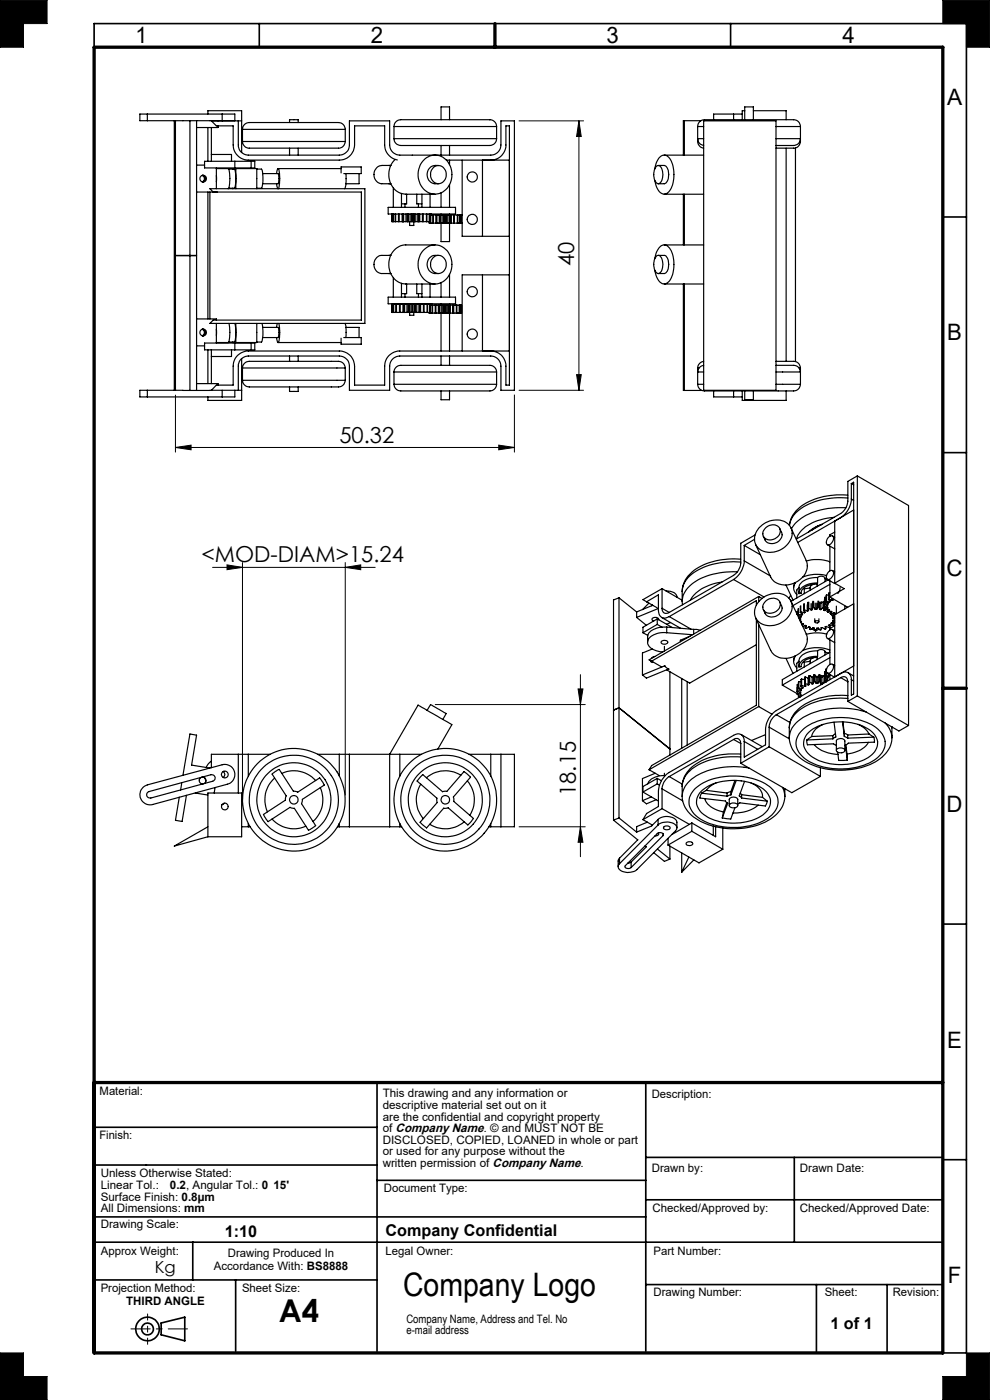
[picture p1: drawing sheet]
<svg xmlns="http://www.w3.org/2000/svg" width="210mm" height="297mm" viewBox="0 0 210 297" stroke-linecap="round" stroke-linejoin="round" font-family="sans-serif">
<g fill="none" stroke="#000" stroke-width=".35">
<path d="M20 10v-5h185v282h-5M55 5v5M155 5v5M200 46h5M200 96h5M200 196h5M20 239.1h60M80 229.7v57M137 229.7v57M20 258.2h117M20 247.2h60M80 250.4h57"/>
<path d="M137 254.5h63M137 245.5h63M168.5 245.5v18M200 246h5M20 271.5h60M20 263.5h180M40.9 263.5v8M50 271.5v15.2M137 272.5h63M173.2 272.5v14.5M188.2 272.5v14.5M34.2 280.7l5-1.3v5l-5-1.2z"/>
<circle cx="31.3" cy="281.9" r="1.25"/>
<circle cx="31.3" cy="281.9" r="2.5"/>
</g>
<path d="M27.8 281.9h12" fill="none" stroke="#000" stroke-width=".21" stroke-dasharray="15.2 1.3 1.3 1.3" stroke-dashoffset="11.1"/>
<path d="M31.3 278.7v6.5" fill="none" stroke="#000" stroke-width=".21" stroke-dasharray="15.2 1.3 1.3 1.3" stroke-dashoffset="13.9"/>
<g fill="none" stroke="#000" stroke-width=".21">
<path d="M0 0h10v5h-5v5h-5zM200 0h10v10h-5v-5h-5zM110.1 25.6h13.7M122.8 25.6l.5 3.4h-1zM122.8 25.6v57.2M122.3 79.5h1l-.5 3.3zM37.2 94.9l3.3-.5v1zM37.2 83.8v12.1M37.2 94.9h71.9M105.8 94.4l3.3 .5-3.3 .5zM109.1 83.8v12.1M110.1 82.8h13.7"/>
<path d="M48.2 119.8l3.2 .6-3.2 .5zM51.4 119.3v49.4M73.2 119.3v49.4M45.1 120.4h34.5M73.2 120.4l3.3-.6v1.1zM92.3 149.5h31.8M122.6 146.2h1l-.5 3.3zM123.1 143.1v38.6M110.1 175.4h14M123.1 175.4l.5 3.3h-1zM0 287h5v5h5v5h-10zM205 287h5v10h-10v-5h5z"/>
</g>
<path d="M20 10h180v277h-180zM105 5v5M200 146h5M20 229.7h180" fill="none" stroke="#000" stroke-width=".7"/>
<path d="M0 0v10h5v-5h5v-5zM0 287v10h10v-5h-5v-5zM205 287v5h-5v5h10v-10zM200 0v5h5v5h5v-10z" fill-rule="evenodd" fill="#000"/>
<g fill="#000">
<path d="M37.2 94.9l3.3-.5v1zM105.8 94.4l3.3 .5-3.3 .5zM48.2 119.8l3.2 .6-3.2 .5zM73.2 120.4l3.3-.6v1.1z"/>
<path d="M122.3 79.5h1l-.5 3.3zM122.8 25.6l.5 3.4h-1z"/>
<path d="M122.6 146.2h1l-.5 3.3zM123.1 175.4l.5 3.3h-1z"/>
</g>
<g fill="none" stroke="#000" stroke-width=".25">
<path d="M31.3 24.2h-1.6v1.4h1.6M31.3 24.2v1.4M31.3 25.6h15.8M31.3 24.2h15.8M37.2 25.6v28.6h4.5v-28.6M37.2 25.6h-.2v57.2M40.3 25.6v28.6M41.7 35h1.7M42.9 37.2a.73 .73 0 0 1 .5 .7 .73 .73 0 0 1-.5 .7M43 37.2a.71 .71 0 0 1 .6 .7 .71 .71 0 0 1-.6 .7 .71 .71 0 0 0 .6-.7 .71 .71 0 0 0-.6-.7zM44.1 24.2v-.7h7.2v8.8M44.1 27.1v7.1"/>
<path d="M44.8 34.2h-1.4v1.4h6.4M44.8 34.2h4.3M44.8 27.1v7.1M44.8 32.8h4.3v1.4M45.9 37.2v1.4M45.9 35.8h2.5a6.6 6.6 0 0 1 0 4.2M45.9 35.6v4.4M46.2 25.6h.1M46.2 26.7v.4h-4.5M47.1 24.2h2.7v1.4h-2.7M47.1 24.2v1.4M48.5 35.9h1.2a6.6 6.6 0 0 1 0 4h-1.2"/>
<path d="M49.1 34.2h.7M49.4 35.9l5.1-.1v4.2M49.4 39.9v.1M49.8 34.2v1.4M49.8 34.2h3.5M49.8 35.6h3.5M50 35.8v4.2M50.6 25.6v5.2a2.11 2.11 0 0 0 2.1 2.1h19.3a2.17 2.17 0 0 0 2.1-2.1v-5.2h8.6v5.2a2.17 2.17 0 0 0 2.1 2.1h19.3a2.17 2.17 0 0 0 2.2-2.1v-5.2h2.8v57.2h-2.8v-5.1a2.17 2.17 0 0 0-2.2-2.2h-19.3a2.17 2.17 0 0 0-2.1 2.2v5.1h-8.6v-5.1a2.17 2.17 0 0 0-2.1-2.2h-19.3a2.11 2.11 0 0 0-2.1 2.2v5.1M51.3 25.6h-6.5l1.1 1.1h3.6v4.1a3.3 3.3 0 0 0 3.2 3.2h19.3a3.3 3.3 0 0 0 3.2-3.2v-4.1h6.4v4.1a3.3 3.3 0 0 0 2.7 3.1M51.4 27.4a1.9 1.9 0 0 1 2.5-1.4h17.4a1.57 1.57 0 0 1 1.9 1.4M51.4 30a1.67 1.67 0 0 0 2.2 1.4h17.7a1.57 1.57 0 0 0 1.9-1.4M51.4 27.4h21.8"/>
<path d="M51.4 30h21.8M51.4 27.4v2.6M53.3 34.2h.7v1.4h-.7M53.3 34.2v1.4M54.5 35.9h1a6.6 6.6 0 0 1 0 4h-1M55.7 36.8h3.3l.2 .9-.2 1.3h-3.3M58.7 36.8a.76 .76 0 0 1 .4-1 7.6 7.6 0 0 1-.1 4.2M58.7 39l.2 1M59 35.8h13.4M61.4 26v-.6h1.9v.6M61.4 31.4v1.5M63.3 31.4v1.5"/>
<path d="M72.4 36.7v-1.3h4.2v1.4h-3.7M73.2 27.4v2.6M73.4 36.8v2.3l-.3 .9M76.2 36.8v2.2h-2.8M82.5 35.1h.4M82.5 39h.4zM82.5 35.1h-1.5a1.96 1.96 0 0 0-1.7 1.9 1.96 1.96 0 0 0 1.7 2h1.5M83.4 39.9v4.1M83.6 26.8a1.71 1.71 0 0 1 2.3-1.4h17.8a1.46 1.46 0 0 1 1.6 1.4M83.6 29.4a1.76 1.76 0 0 0 2.3 1.5h17.8a1.54 1.54 0 0 0 1.6-1.5M83.6 26.8h21.7M83.6 29.4h21.7"/>
<path d="M83.6 26.8v2.6M83.8 33.8a4.3 4.3 0 0 0 1.6 7.3l6.9 .1M89.9 34a3.4 3.4 0 0 1 3.4-1 3.4 3.4 0 0 1 2.4 2.7 4 4 0 0 1-3.7 5.5 4.2 4.2 0 0 1-2.7-6.5zM92.1 35.4a1.8 1.8 0 0 1 2.2 .4 1.8 1.8 0 0 1 .2 2.2 1.69 1.69 0 0 1-2.2 .8 1.69 1.69 0 0 1-1-2.1l.2-.6zM93 35.1a1.98 1.98 0 0 0-2.4 1.9 1.98 1.98 0 0 0 2.4 2M93.6 25.4v-2.7h1.8v2.7M93.6 30.9v2M94.7 34h13.4M95.4 30.9v2M95.4 34v.9M95.4 39.2v4.8M98 34v16.1h10.1"/>
<path d="M102.3 34v16.1M104.1 34a3.2 3.2 0 0 0 3.2-3.2v-4.1h.8v55h-.8v-4a3.1 3.1 0 0 0-3.2-3.2M105.3 26.8h.1M105.3 29.4h.1M105.3 26.8v2.6M138.9 35.8a3.4 3.4 0 0 1 1.8-2.9 2.14 2.14 0 0 1 2 2 6.7 6.7 0 0 1-.9 5.8 1.37 1.37 0 0 1-2.3-.6l-.6-1.8M139.2 35.3a.74 .74 0 0 1 1.2 .6 2.68 2.68 0 0 1-.7 3.1 1.66 1.66 0 0 1-1-2l.1-.9zM139.6 35.1h1.3a2.15 2.15 0 0 1 .9 2.6 1.35 1.35 0 0 1-.9 1.3h-1.3M140.9 32.9h8.4M145.2 25.6v7.3M148 30a1.47 1.47 0 0 0 1.3 1.4M148 26.8a1.88 1.88 0 0 1 2.4-1.4h17.4a1.57 1.57 0 0 1 2 1.4"/>
<path d="M148 30h.1M148 26.8h1.3M148 26.8v3.2M148.7 25.6h-3.7v7.3M149.3 29.4h-1.2a1.2 1.2 0 0 0 1.2 1.4M149.3 25.6h15.3v57.2h-15.3zM155.6 24.2h-4.2v1.2M155.6 24.2h1.8M155.6 24.2v1.2M158 25.4v-2.7h1.8v2.7M158 23.5h-.6v1.9M159.8 23.5h7v1.9"/>
<path d="M164.6 29.4h5.1a1.47 1.47 0 0 1-1.9 1.5h-3.2M164.6 26.8h5.2M166.8 31.4v45.3M168.7 31.4v45.3M169.7 30h.1M169.8 30a1.78 1.78 0 0 1-2.4 1.4h-2.8M169.8 26.8v3.2M40.3 54.3v28.5M41.7 40.7h35v27.2h-31.5l-.7 .7h32.9v-28.6h-32.9l.7 .7M44.1 40.7v27M44.5 40.7v27M45.9 40.7h.1"/>
<path d="M82.3 44h14.3v1.4h-14.3zM82.5 54.2h.4zM82.5 58h.4zM82.5 54.2h-1.5a1.94 1.94 0 0 0-1.7 1.9 1.94 1.94 0 0 0 1.7 1.9h1.5M83.1 45.4l.1 1.6M83.2 47h.2M83.2 45.4v1.6M83.4 47h.1M83.4 45.4v1.6M83.4 47h.4M83.4 58.9v4.1M83.8 47h.1"/>
<path d="M83.8 45.4v1.6M83.9 47h.6M83.9 45.4v1.6M84.5 47h.2M84.5 45.4v1.6M84.7 47h.6M84.7 45.4v1.6M85.2 41.1v2.9M85.3 47h.1M85.3 45.4v1.6M85.4 47h.2M85.4 47h.1"/>
<path d="M85.4 45.4v1.6M85.6 47h.5M85.6 45.4v1.6M85.9 43.2v.8M86.1 47h.3M86.1 45.4v1.6M86.3 41.2v2h-1.1M86.4 47h.1M86.4 45.4v1.6M86.5 47h.1M86.5 45.4v1.6M86.6 47h.4"/>
<path d="M86.6 45.4v1.6M86.9 47v.8h.9v-.8M87 47h.3M87 45.4v1.6M87.3 47h.3M87.3 45.4v1.6M87.6 47h.1M87.6 45.4v1.6M87.7 47h.2M87.7 45.4v1.6M87.9 47h.3M87.9 45.4v1.6"/>
<path d="M88.2 47h.4M88.2 45.4v1.6M88.4 41.2v2h1.1M88.6 47h.2M88.6 45.4v1.6M88.8 43.2v.8M88.8 45.4v1.6M88.8 47h.1M88.8 47h.2M89 47h.6M89 45.4v1.6M89.5 41.2v2.8"/>
<path d="M89.6 45.4v1.6M89.7 47h.8M89.8 45.4v1.6h-.2M89.9 53.1a3.4 3.4 0 0 1 3.4-1 3.4 3.4 0 0 1 2.4 2.6 4 4 0 0 1-3.7 5.5 4.3 4.3 0 0 1-2.1-7.1zM90.5 47h.1M90.5 45.4v1.6M90.6 47h.7M90.6 45.4v1.6M91.1 45.4v1.9M91.1 47.3h.2M91.2 41.2v2.8M91.3 47.3h.1"/>
<path d="M91.4 47.3h.4M91.4 45.6h.4M91.4 45.6l-.1 1.7M91.4 45.6v1.7M91.4 45.4v.2M91.5 45.4v.2M91.8 47.3h.1M91.8 45.6h.1M91.8 45.6v1.7M91.9 54.7a1.74 1.74 0 0 1 2.2-.1 1.74 1.74 0 0 1 .5 2.1 1.69 1.69 0 0 1-2.1 1.2 1.69 1.69 0 0 1-1.2-2.1zM91.9 47.3h.6M91.9 45.6h.6"/>
<path d="M91.9 45.6v1.7M92.3 52h-6.2a4.2 4.2 0 0 0-2.7 6.8 3.4 3.4 0 0 0 2.7 1.5h6.2M92.5 47.3h.2M92.5 45.6h.2M92.5 45.6v1.7M92.7 47.3h.5M92.7 45.6h.5M92.7 45.6v1.7M93 54.2a1.97 1.97 0 0 0-2.4 1.9 1.97 1.97 0 0 0 2.4 1.9M93.2 47.3h.2M93.2 45.6h.2M93.2 45.6v1.7"/>
<path d="M93.4 47.3h.1M93.4 45.6h.1M93.4 45.6v1.7M93.4 47.3h.5M93.4 45.6h.5M93.6 45.4v5.9h1.8v-5.9M93.6 40.9v3.1M93.6 60v3M93.9 47.3h.3M93.9 45.6h.3M93.9 45.6v1.7M94.2 47.3h.2"/>
<path d="M94.2 45.6h.2M94.2 45.6v1.7M94.4 47.3h.1M94.4 45.6h.1M94.4 45.6v1.7M94.5 47.3h.2M94.5 45.6h.2M94.5 45.6v1.7M94.7 47.3h.3M94.7 45.6h.3M94.7 45.6v1.7M95 47.3h.5"/>
<path d="M95 45.6h.5M95 45.6v1.7M95.4 58.2v4.8M95.5 45.6h.1M95.5 45.6v1.7M95.5 47.3h.1M95.5 47.3h.2M95.5 45.6h.2M95.7 47.3h.5M95.7 45.6h.5M95.7 45.6v1.7M96.2 47.3h.2"/>
<path d="M96.2 45.6h.2M96.2 45.6v1.7M96.4 47.3h.6M96.4 45.6h.6M96.4 45.6v1.7M97 47.3h.1M97 45.6h.1M97 45.6v1.7M97.1 47.3h.4M97.1 45.6h.4M97.1 45.6v1.7M97.5 47.3h.1"/>
<path d="M97.5 45.6h.1M97.5 45.6v1.7M97.6 47.3h.3M97.6 45.6h.3M97.6 45.6v1.7M97.9 47.3h.1M97.9 45.6h.1M97.9 45.6v1.7M102.3 58.3v16.2M108.1 58.3h-10.1v16.2M138.9 54.9a3.4 3.4 0 0 1 1.8-2.9 2.24 2.24 0 0 1 2 1.9 6.7 6.7 0 0 1-.9 5.9 1.37 1.37 0 0 1-2.3-.6l-.6-1.9M139.2 54.3a.74 .74 0 0 1 1.2 .6 2.83 2.83 0 0 1-.5 3.1 .92 .92 0 0 1-1.1-1 3.3 3.3 0 0 1 .4-2.7z"/>
<path d="M139.6 54.2h1.3a1.68 1.68 0 0 1 1 1.9 1.69 1.69 0 0 1-1 1.9h-1.3M140.9 52h8.4M140.9 41.2h8.4M145 41.2v10.8M145.2 41.2v10.8M41.7 67.7h4.2v.2M41.7 73.4h1.7M42.9 69.8a.73 .73 0 0 1 .5 .7 .73 .73 0 0 1-.5 .7M43 69.8a.71 .71 0 0 1 .6 .7 .71 .71 0 0 1-.6 .7M44.1 74.2v7.2M44.8 74.2h4.3M44.8 74.2v7.2"/>
<path d="M45.9 69.9v1.3M45.9 68.6v4.2M48.5 68.6a7.2 7.2 0 0 1-.1 4.1h-2.5M49.1 74.2h.7M49.1 74.2v1.4h-4.3M49.8 68.6a7.6 7.6 0 0 1-.1 4h-1.2M49.8 72.8h-6.4v1.4h1.4M49.8 72.8v1.4M49.8 74.2h3.5M49.8 72.8h3.5M50 68.6v4.1M51.3 76.1v8.8h-7.2v-.7"/>
<path d="M51.4 78.1a1.85 1.85 0 0 1 2.4-1.4h14.1a13.6 13.6 0 0 1 4.7 .2l.4 .4 .2 .8M51.4 78.1h21.8M51.4 78.1v2.6M53.3 72.8h.7v1.4h-.7M53.3 72.8v1.4M54.5 68.6v4.1l-5.1-.1M55.6 68.6a7.3 7.3 0 0 1-.1 4h-1M55.7 69.5h3.3l.2 .8-.2 1.3h-3.3M58.8 68.6l-.1 .9M59 72.7h13.4M59.1 68.6a7.2 7.2 0 0 1-.1 4.1l-.3-1.1M61.4 75.5v1.2"/>
<path d="M63.3 75.5v1.2M72.9 71.6h3.7v1.4h-4.2v-1.2M73.2 68.6l.2 1.3v1.7M73.2 78.1v2.6M73.4 69.5h2.8v2.1M82.3 63h14.3v1.4h-14.3zM83.2 66.3h.2M83.2 64.6h.2M83.2 66.3h.1M83.2 64.6h.1M83.2 64.6v1.7M83.4 66.3h.1"/>
<path d="M83.4 64.6h.1M83.4 64.6v1.7M83.5 66.3h.5M83.5 64.6h.5M83.5 64.6v1.7M83.6 78.9a1.7 1.7 0 0 1 2.2-1.4h17.8a1.47 1.47 0 0 1 1.7 1.4M83.6 78.9h21.7M83.6 78.9v2.6M84 66.3h.1M84 64.6h.1M84 64.6v1.7M84.1 66.3h.6"/>
<path d="M84.1 64.6h.6M84.1 64.6v1.7M84.7 66.3h.2M84.7 64.6h.2M84.7 64.6v1.7M84.9 66.3h.6M84.9 64.6h.6M84.9 64.6v1.7M85.2 60.1v2.9M85.5 66.3h.2M85.5 64.6h.2M85.5 64.6v1.7"/>
<path d="M85.7 66.3h.1M85.7 64.6h.1M85.7 64.6v1.7M85.8 66.3h.5M85.8 64.6h.5M85.8 64.6v1.7M85.9 62.3v.7M86.3 60.3v2h-1.1M86.3 64.6h.4M86.3 66.3h.3M86.3 64.6v1.7M86.6 66.3h.1"/>
<path d="M86.6 64.4v1.9M86.7 66.3h.5M86.7 64.6h.2M86.7 64.6v1.7M86.9 64.6h.3M86.9 64.6v2.3h.9v-.6M87.2 66.3h.3M87.2 64.6h.3M87.2 64.6v1.7M87.5 66.3h.3M87.5 64.6h.3M87.5 64.6v1.7"/>
<path d="M87.8 66.3h.2M87.8 64.6h.2M87.8 64.6v1.7M88 66.3h.1M88 64.6h.1M88 64.6v1.7M88.1 64.4v.2M88.1 66.3h.3M88.1 64.6h.3M88.1 64.6v1.7M88.4 66.3h.5M88.4 64.6h.5"/>
<path d="M88.4 60.3v2h1.1M88.4 64.6v1.7M88.8 62.3v.7M88.9 66.3h.1M88.9 64.6h.1M88.9 64.6v1.7M89 66.3h.1M89 64.6h.1M89 66.3h.2M89 64.6h.2M89 64.6v1.7M89.2 66.3h.6"/>
<path d="M89.2 64.6h.6M89.2 64.6v1.7M89.5 60.3v2.7M89.8 66.3h.2M89.8 64.6h.2M89.8 64.6v1.7M90 66.3h.6M90 64.6h.6M90 64.6v1.7M90.6 66.3h.1M90.6 64.6h.1M90.6 64.6v1.7"/>
<path d="M90.7 66.3h.5M90.7 64.6h.5M90.7 64.6v1.7M91.1 66.4h.1M91.1 66.3v.1M91.2 66.3h.1M91.2 64.6h.1M91.2 64.6v1.7M91.2 64.6h.3M91.2 64.7h.1M91.2 66.4h.1M91.2 60.3v2.7"/>
<path d="M91.2 64.6v1.8M91.3 64.7h.4M91.3 66.4h.4M91.3 64.7v1.7M91.5 64.6h.1M91.5 64.6v.1M91.7 64.7h.1M91.7 66.4h.1M91.7 64.7v1.7M91.8 64.7h.5M91.8 66.4h.5M91.8 64.7v1.7"/>
<path d="M92.3 64.7h.2M92.3 66.4h.2M92.3 64.7v1.7M92.5 64.7h.5M92.5 66.4h.5M92.5 64.7v1.7M93 64.7h.1M93 66.4h.1M93 64.7v1.7M93.1 64.7h.1M93.1 66.4h.1M93.1 64.7v1.7"/>
<path d="M93.2 64.7h.1M93.2 66.4h.1M93.2 64.7v1.7M93.3 64.7h.4M93.3 66.4h.4M93.3 64.7v1.7M93.6 64.4v.3M93.6 66.4v8.1M93.6 75.5v2M93.7 64.7h.3M93.7 66.4h.3M93.7 64.7v1.7"/>
<path d="M94 64.7h.1M94 66.4h.1M94 64.7v1.7M94.1 64.7h.2M94.1 66.4h.2M94.1 64.7v1.7M94.3 64.7h.2M94.3 66.4h.2M94.3 64.7v1.7M94.5 64.7h.3M94.5 66.4h.3M94.5 64.7v1.7"/>
<path d="M94.8 64.7h.3M94.8 66.4h.3M94.8 64.7v1.7M95.1 64.7h.1M95.1 66.4h.1M95.1 64.7v1.7M95.2 64.7h.1M95.2 66.4h.1M95.2 64.7v1.7M95.3 64.7h.2M95.3 66.4h.2M95.3 64.7v1.7"/>
<path d="M95.4 64.4v.3M95.4 66.4v8.1M95.4 75.5v2M95.5 64.7h.5M95.5 66.4h.5M95.5 64.7v1.7M96 64.7h.1M96 66.4h.1M96 64.7v1.7M96.1 64.7v1.7M96.1 64.7h.1M96.1 66.4h.1"/>
<path d="M96.2 64.7h.1M96.2 66.4h.1M96.2 64.7h.6M96.2 66.4h.6M96.2 64.7v1.7M96.8 64.7h.1M96.8 66.4h.1M96.8 64.7v1.7M96.9 64.7h.5M96.9 66.4h.5M96.9 64.7v1.7M97.4 64.7h.1"/>
<path d="M97.4 66.4h.1M97.4 64.7v1.7M97.5 64.7h.3M97.5 66.4h.3M97.5 64.7v1.7M97.8 64.7h.1M97.8 66.4h.1M97.8 64.7v1.7M105.3 78.9v2.6M108.1 74.5h-23.3a3.2 3.2 0 0 0-3.2 3.2v4h-6.4v-4a3.2 3.2 0 0 0-3.2-3.2h-19.3a3.2 3.2 0 0 0-3.2 3.2v4h-3.6l-1.1 1.1M140.9 60.3h8.4M145 60.3v22.5h3.9"/>
<path d="M145.2 60.3v22.5M148 78.1h.3M148 78.1v3.4M149.3 76.7a1.47 1.47 0 0 0-1.3 1.4M149.3 77.5a1.3 1.3 0 0 0-1.2 1.4h1.2M164.6 76.7a14.2 14.2 0 0 1 4.6 .2l.3 .4 .3 .8M164.6 77.5h3.2a1.59 1.59 0 0 1 2 1.4h-5.2M169.5 78.1h.3M169.8 78.1v3.4M31.3 82.8h-1.6v1.4h1.6M31.3 82.8v1.4M31.3 82.8h7.5"/>
<path d="M31.3 84.2h15.8M37.2 82.8v-28.5h4.5v28.5M38.8 82.8h5.7M41.7 81.4h4.5v.3M44.5 82.8h6.8M47.1 82.8v1.4M49.8 82.8v1.4h-2.7M51.4 80.7a1.85 1.85 0 0 0 2.4 1.4h14.1a13.6 13.6 0 0 0 4.7-.3l.4-.3 .2-.8M51.4 80.7h21.8M61.4 82.1v.9h1.9v-.9M83.6 81.5a1.7 1.7 0 0 0 2.2 1.4h17.8a1.47 1.47 0 0 0 1.7-1.4M83.6 81.5h21.7"/>
<path d="M93.6 82.9v1.9h1.8v-1.9M148 81.5a1.87 1.87 0 0 0 2.4 1.4h17.4a1.59 1.59 0 0 0 2-1.4M148 81.5h1.3M151.4 82.9v1.3h4.2M155.6 84.2h1.8M155.6 82.9v1.3M157.4 82.9v2h9.4v-2M158 82.9v1.9h1.8v-1.9M164.6 81.5h5.2M157.1 118.6a14.5 14.5 0 0 0-10.3 2.8 5.5 5.5 0 0 0-2.1 4.1M157.1 119.2a14.7 14.7 0 0 0-10.8 3 4.5 4.5 0 0 0-1.6 3.2M157.9 119a5.1 5.1 0 0 1-2.3 3.9"/>
<path d="M157.9 115.7v3.3M157.9 115.7l3.4 2M157.9 119l5.5 3.2M160 114.4l-2.1 1.3M160.2 113.5l-3.1 1.7v4.2a3.4 3.4 0 0 1-1.5 2.7l-13.6 7.8M161 112a4.6 4.6 0 0 1 6.2-.8 3 3 0 0 1-.3 4.4 4.4 4.4 0 0 1-6.1 .6 3.1 3.1 0 0 1 .2-4.2zM162.4 112a1.82 1.82 0 0 1 3.1 .4 2.01 2.01 0 0 1-1.3 2 2.01 2.01 0 0 1-2.3-.7v-1zM165.4 112.1l.4 .8a1.97 1.97 0 0 1-1.1 2.2 1.97 1.97 0 0 1-2.4-.6l-.4-.7M167.8 112l3.2 6.9a3.8 3.8 0 0 1-2.3 4.7 3.9 3.9 0 0 1-5.2-1.2l-3.2-6.9M171 119a8.4 8.4 0 0 1 5 .2M173.5 111.6l-1.2 .8M173.5 111.6l.1 .1"/>
<path d="M174.2 111.3l-.7 .3M174.4 111.2l-1.9 .9-1 .8M175.5 115.6l1.6 .8M175.7 114a.62 .62 0 0 1 .9-.3 .62 .62 0 0 1 .1 1 1 1 0 0 1-1.3 .8 1.19 1.19 0 0 1 .3-1.5zM176 115.8v5.3M176.6 113.7l.5 .3M176.9 109.7a10.4 10.4 0 0 0-7.1 3.1l-.5 .7-.4 .8M177.1 112.9l-1.1 .5v.4M179.4 107.7a14.1 14.1 0 0 0-10.7 3.3l-.8 1.2M179.8 105.1a14.2 14.2 0 0 0-10.6 3 5.1 5.1 0 0 0-1.7 3.4M179.8 105.7a14.2 14.2 0 0 0-11.1 3.2l-.8 1.2-.4 1.3M180.6 105.9a5.1 5.1 0 0 1-2.3 3.9l-9.1 5.3"/>
<path d="M180.6 102.6l.5-.3v44.9l-.5 .3v-3.3M180.6 102.6v3.3M180.6 102.6l.5 .3M180.6 105.9l.5 .3M181.1 108.2l-4 2.4v13.1M181.9 101l-2.1 1.1v4.2a3.4 3.4 0 0 1-1.5 2.6l-9.4 5.5M181.9 101v46.6M181.9 101l10.8 6.2v46.7M131.3 126.8v46.7M131.3 126.8l-1.2 .5v46.7M131.3 126.8l3.7 3M135 129.8v1.2"/>
<path d="M135 131l2.1 1.6M136.4 134.2l1 .6M137.2 127.7l2.5-1.5v3.3a1.39 1.39 0 0 0 .6 1.5 1.39 1.39 0 0 0 1.7-.2M137.2 127.7l2.2 1.2M137.7 127.9l-1.4 1.4M138.4 137.7l-2.1 .8v4.7M138.4 128.4l-.1 .1M138.5 128.4l-3.5 1.4M138.9 139.3l-.5 .1-.2 .3M139.4 131.3v1.2M139.4 131.3l-3 1.8v1.1M139.4 132.5l-3 1.7"/>
<path d="M139.4 132.5l1 .6M139.4 131.3l3.2 1.8M139.7 129.1l-4.7 1.9M139.7 131.5a.76 .76 0 0 0-.7-.6 .76 .76 0 0 0-.7 .5l.4 .3M140.3 136a.81 .81 0 0 1 1.3 .3 .86 .86 0 0 1-1.4-.1zM140.3 131l4.1 2.3M140.4 129a.92 .92 0 0 0 .5 1 .92 .92 0 0 0 1.1-.1M140.4 124.9v4.1M140.4 124.9l-4 2.3 .8 .5M140.4 124.9l4.3 2.4M140.4 129l1.6 .9M140.9 137.1v1"/>
<path d="M141.3 125.4a2.01 2.01 0 0 1 2.3 1.2v.1M141.4 134.2a4.1 4.1 0 0 0-3.9 1.5 1.69 1.69 0 0 0 1.3 2.2l1.8 .4M141.4 133a4.2 4.2 0 0 0-3.9 1.5l-.1 1.7M141.4 134.2l5.5 .5M141.4 133l5.7 .5M141.4 133v1.2M142 130.8l4.5 2.7M142.2 132.1l-.8 .3M144.7 127.6l.1 .7M144.7 125.4v2.2M146.4 135l-2.1 .8v.3M147.1 133.5l1.4 .2"/>
<path d="M147.1 133.5v1M153.1 123.5a8.5 8.5 0 0 0-6.7 3.8M155.6 122.9l-13.6 7.9M155.6 122.9l6.5 3.7M156.4 121.3a14.8 14.8 0 0 0-9.7 2.7 4.9 4.9 0 0 0-2 3.6M160.4 131.4v18.2l-22.2 12.8-.5 .9M160.4 128.4v-1l-22.2 12.9M160.4 136.8l-14.1 8.1-4.9-2.8M160.9 126.5v1.1M160.9 132.5v17.4M160.9 126.5l.7 .5M160.9 126.5l-23.2 13.5 .5 .3"/>
<path d="M161.3 127.2a4.4 4.4 0 0 1 6.1-.2 3.2 3.2 0 0 1-.8 4.5 4.2 4.2 0 0 1-6.1-.1 3.2 3.2 0 0 1 .8-4.2zM162.4 127.5a1.82 1.82 0 0 1 3.1 .4 2.04 2.04 0 0 1-1.2 2 2.04 2.04 0 0 1-2.3-.4 1.47 1.47 0 0 1 .4-2zM165.4 127.7l.4 .8a1.97 1.97 0 0 1-1.1 2.2 1.97 1.97 0 0 1-2.4-.6l-.4-.8M166.7 139.7l1.5 3.2M166.7 124.1l1.5 3.2M167.6 127.2l.4 .3M167.7 126.2l-.3 .7M168.3 124.6a2.31 2.31 0 0 0 .7 1.5M168.6 139.2l-.3 1M168.6 123.6l-.3 1M168.7 139.2l-.4 1M168.7 123.6l-.4 1"/>
<path d="M169.1 129.8v.5M169.1 129.7v.7M169.3 130.5l.6 .3v.1M169.3 129.2v1.3M169.4 130.9h.5M169.4 130.4l-.1 .1M169.4 130.4l.7 .1M169.4 129.1v1.3M169.5 124.8l-.5 .4v1.7M169.5 131.2l.3 .1v.1l-.2 .1M169.8 131.8l.2 .2h-.1M169.8 129.9l.5 .4-.2 .2"/>
<path d="M169.8 128.6v1.3M169.9 129.9h-.1M169.9 129.9l.7 .1M169.9 128.5v1.4M169.9 130.7v.2M169.9 125.8v.1M170 132.4l.3-.1 .2 .1-.4 .2M170.1 130.2v.3M170.3 132.9l.7-.2-.2 .5M170.4 124.8l.2 .1M170.5 129.5l.3 .4-.2 .1M170.5 128.1v1.4"/>
<path d="M170.6 129.4l-.1 .1M170.6 129.4l.6 .2M170.6 124.9v1M170.6 128.1v1.3M170.6 129.7v.3M170.8 133.2l.6-.1a.25 .25 0 0 1 .4 0 .25 .25 0 0 1 0 .4l.1 .1 .5-.4h.3M170.8 132.7v.5M171.2 128.3v1.3M171.4 127.8v1.4M171.5 133l.3 .1M171.6 129.1h-.2l.1 .4-.3 .1M171.6 129.1l.4 .3"/>
<path d="M171.6 127.7v1.4M171.8 133.1v.2M171.8 124.7l-1.2 .2M172 128.1v1.3M172.2 133.4l.8 .5 .7-.4M172.3 127.9v1.3M172.4 128.9l-.1 .4-.3 .1M172.4 127.6v1.3M172.6 128.9h-.2M172.6 128.9l.3 .4M172.6 127.6v1.3M172.6 139.5l-.7 .5-.1 .8"/>
<path d="M172.6 124l-.7 .4-.1 .8M172.7 133.2v.1M172.8 131.3v.6M172.9 131.8a.38 .38 0 0 1 .5-.2 .38 .38 0 0 1 .2 .5 .38 .38 0 0 1-.5 .1 .38 .38 0 0 1-.2-.4zM172.9 127.9v1.4M173.2 129.3h-.3M173.2 127.9v1.4M173.3 139.5a2.98 2.98 0 0 0-3.4 1.9M173.3 123.9a3.1 3.1 0 0 0-3.4 1.8v.2M173.3 139.4v.5M173.4 138.1a1.01 1.01 0 0 1 1.6 .2M173.4 139.2l-.1 .2"/>
<path d="M173.4 138.1a3.9 3.9 0 0 0-3.9 1.7v1.6M173.4 139.2a3.7 3.7 0 0 0-3.9 2v.3l.4-.1M173.4 122.5a1.01 1.01 0 0 1 1.6 .2v.7M173.4 123.7l-.1 .7M173.4 122.5a4 4 0 0 0-3.9 1.7v1.7M173.4 123.7a4 4 0 0 0-3.9 1.7v.5h.4M173.4 122.5v1.2M173.4 138.1v1.1M173.5 128.9l-.3 .4M173.5 128.9h.2M173.5 127.5v1.4M173.7 128.9l.1 .4h.3"/>
<path d="M173.7 127.5v1.4M173.7 131.3v.6M173.8 127.8h.1M173.8 127.9h.3M173.8 127.8v1.5M174.1 127.9v1.4M174.2 133.2a.31 .31 0 0 1-.2 .4 .31 .31 0 0 1-.4-.3l-.3-.1a.32 .32 0 0 1-.3 .5 .32 .32 0 0 1-.3-.5M174.2 133.2v.1M174.3 127.7l-.2 .2M174.4 127.8h-.6M174.6 129l-.5 .3M174.6 129h.1"/>
<path d="M174.6 127.6v1.4M174.7 129v.4l.3 .1M174.7 127.7v1.3M174.8 127.8v1.4M174.9 128.7l.7 .2v.1l-.5 .3M174.9 128.2l.6 .2M174.9 127.3v1.4M175 128.1l-.1 .1M175 128.1h.6M175 126.7l-.1 1.5M175 126.7v1.4M175 128.8v.7"/>
<path d="M175 122.8l.7 .2-7.9 4.6 3.2 6.9a3.8 3.8 0 0 1-2.8 4.8 3.6 3.6 0 0 1-4.7-1.3l-3.2-6.9M175 138.3l.7 .3M175 138.3v.6M175.1 129.3h.7l.1 .1-.4 .3M175.1 128.8v.5M175.2 132.9v.4M175.3 127.7l.5 .2-.2 .2M175.3 126.7h-.3M175.3 129.3l-.3 .2M175.3 127.6v.1M175.3 127.6l.7 .1M175.3 126.2l.5 .1"/>
<path d="M175.3 126.2v1.5M175.3 122.1a7.8 7.8 0 0 0-5 .3M175.3 126.2v1.4M175.4 134.5a9 9 0 0 0-4.4 0M175.5 129.7l.1 .1M175.5 129.7h.1M175.5 122.9l1.7 .9M175.5 129.5v.2M175.5 135.4l1.6 .9M175.5 128.5l-.6 .2M175.5 128.4v.1M175.6 129.8l.4-.1a.21 .21 0 0 1 .4 .1 .21 .21 0 0 1-.2 .3"/>
<path d="M175.6 129.8l.1 .1M175.6 127.9v.2M175.7 129.8v.1M175.8 129.8l-.1 .1M175.8 127.2l.4 .4-.2 .1M175.8 121.2a.6 .6 0 0 1 .9 0 .6 .6 0 0 1 0 .9 1.07 1.07 0 0 1-1.3 .8 1.27 1.27 0 0 1 .4-1.7zM175.8 133.8a.6 .6 0 0 1 .9-.1 .6 .6 0 0 1 0 .9 1.07 1.07 0 0 1-1.3 .8 1.28 1.28 0 0 1 .4-1.6zM175.9 127.2h-.1M175.9 127.2l.6 .1M175.9 125.8h.1M175.9 125.8l-.1 1.4M175.9 125.8v1.4"/>
<path d="M176 127.5v.2M176 133.1l-.5-.1a.25 .25 0 0 0-.4 0 .25 .25 0 0 0 .1 .3 .54 .54 0 0 1-.8-.2l-.2 .1M176 137.9a7.9 7.9 0 0 0-5.7 .1M176 123.2v3.4M176 132.6v.5M176 135.7v5.3M176 126.6l3.8 2.2M176 138.4l-10.1 5.8v1.1M176 139.5l-10.1 5.8M176 124l-7.8 4.5M176.2 130.1h.4a.28 .28 0 0 1 .4-.1 .28 .28 0 0 1 0 .4M176.2 130l-.1 .1 .1 .1"/>
<path d="M176.2 129.9v.2M176.2 130.2h.1M176.5 126.9v.4M176.6 121l.5 .3M176.6 133.6l.5 .2M176.6 127l.1 .3h-.2M176.6 130.7h.5M176.6 130.5v.2M176.7 131.1v.1M176.7 131.2l.4 .1M176.8 132.6l-.2 .1-.7-.2-.2 .2 .3 .4M176.8 132.1v.5"/>
<path d="M177 130.2h-.8M177 130.2h.1M177 130v.2M177 130v.3l-.5 .3 .1 .1M177.1 131l-.4 .1M177.1 131.6h-.4l-.1 .2 .5 .1M177.1 132.1h-.7l-.1 .1 .5 .4M177.1 132.7l-1.1 .6v.3M177.1 123.7l2 1.2-3.1 1.7M177.4 128.6v1.6M178.2 124.7v.4l-.5 .8M179.2 128.6v.6"/>
<path d="M181.1 121.4l-4 2.3M181.1 128.1l-4 2.3v13.2l4-2.3M90.6 150.7l.7-1.2 .4 .1 3 1.8-.8 1.2M92.9 158.9l2.9-5.2-7.1-4.1-6 10.4M130.1 150.7l1.2-.6 10.8 8.8M130.1 150.6l.1 .1M131.3 150.2l10.8 8.7v1.3M138 140.2l.2 .3h.4M138.2 140.3l2.2 1.2M140.9 141.3h.1M140.9 141.3l-4.6 1.9M140.9 141.3l.8 .7"/>
<path d="M141.7 142h.1M141.7 142l-4.6 1.9-.8-.7M142.1 142.5v16.4M142.1 158.9h.1M144.6 144v14.7M145.8 144.6v13.4M155.6 156.9a.92 .92 0 0 1 1.1-.1 .92 .92 0 0 1 .4 .9M155.6 156.9l-13.6 7.8M155.6 156.9l1.5 .8M157.1 160a14.4 14.4 0 0 0-10.7 3.1 5.3 5.3 0 0 0-1.7 3.7M157.1 157.7v4.2M157.2 155.8l4.5 2.6"/>
<path d="M157.9 157.3a1.37 1.37 0 0 0-.7-1.5 1.37 1.37 0 0 0-1.6 .2l-13.6 7.9a5 5 0 0 0-2.3 3.9v3.3l-2.5 1.5-.8 1.3M157.9 157.3l2.8 1.7M160.9 149.9l2.9 1.6M160.9 149.9l-23.2 13.4M162.4 155.9l-3 1.2M163.2 154.3v4.1M163.2 158.4l-6.1 3.5M163.2 158.4l10.8 6.3M163.2 154.3l4.2 2.4M164.7 151.6a3.2 3.2 0 0 0-1.5 2.7M164.7 151.6l2.9 1.7M165.9 145.3l3.2 1.9"/>
<path d="M167.4 154.4v2.1M168.3 140.2a2.31 2.31 0 0 0 .7 1.5M169.1 147.2l.2 .2h.6l.1 .2-.6 .2M169.2 146.6l.1 .2 .5 .1M169.2 145.2l-.1 2M169.2 145.2v1.4M169.4 147.8l.1 .2M169.4 146.1l.6 .3-.1 .1M169.4 145.2h-.2M169.4 147.4v.4M169.4 146v.1M169.4 146h.8"/>
<path d="M169.4 144.6h.5M169.4 144.6v1.5M169.4 144.6v1.4M169.5 140.3l-.5 .4v1.7M169.5 148h.1M169.8 146.9v.2l-.7 .1M169.8 146.9v.1M169.9 146.5l-.7 .1M169.9 145.6l.5 .3-.2 .1M169.9 141.4h.1M169.9 146.4v.1M170 145.5l-.1 .1"/>
<path d="M170 145.5l.7 .1M170 144.1l.7 .1M170 144.1h-.1v1.5M170 144.1v1.4M170.1 155a12.6 12.6 0 0 1 9.9-2.7 10.1 10.1 0 0 1 7.1 3.4 3.7 3.7 0 0 1-1.3 5.3 14.3 14.3 0 0 1-15 0 3.7 3.7 0 0 1-1-5.6zM170.2 145.8v.2M170.4 140.4l.2 .1M170.6 140.5v1M170.7 145.1l.3 .4-.3 .1M170.7 145.3v.3M170.8 145l-.1 .1M170.8 145l.6 .3"/>
<path d="M170.8 143.6l-.1 .1v1.4M170.8 143.6l.6 .3M170.8 143.6v1.4M171.2 157l.1 1 5.5-.2 .6 .3M171.4 143.9v1.4M171.6 143.9h-.2M171.6 143.4v.1M171.6 143.4v1.5M171.7 155.2a11.7 11.7 0 0 1 11.6-1 3.8 3.8 0 0 1 2.8 4.2 5.9 5.9 0 0 1-4.5 3.4 11.3 11.3 0 0 1-10-1.7 3 3 0 0 1 .1-4.9zM171.8 144.7l-.2 .1 .1 .4-.3 .1M171.8 144.7l.5 .4M171.8 143.3l-.2 .1"/>
<path d="M171.8 143.3l.5 .4M171.8 143.3v1.4M171.8 140.3l-1.2 .2M172.2 156.2l-1 .8M172.3 143.7v1.4M172.5 143.6l-.2 .1M172.6 144.6l-.1 .4-.2 .1M172.6 144.6h.2M172.6 143.2h.2M172.6 143.2l-.1 1.8M172.6 143.2v1.4M172.7 158a7.3 7.3 0 0 0 5.1 2.1"/>
<path d="M172.8 144.6l.3 .4M172.8 143.2l.3 .4M172.8 143.2v1.4M173.1 145h.4M173.1 143.6h.4M173.1 143.6v1.4M173.5 143.6v1.4M173.7 144.6l-.2 .4M173.7 144.6h.2M173.7 143.2h.2M173.7 143.2l-.2 .4M173.7 143.2v1.4"/>
<path d="M173.9 144.6l.1 .5h.3M173.9 143.2l.2 .3v1.5M173.9 143.2v1.4M174 143.3l.6 .2M174 143.6l.3 .1M174.3 143.7v1.4M174.6 153.7a3.6 3.6 0 0 0-2.4 2.5M174.8 144.7l-.5 .4M174.8 143.3l-.5 .4M174.8 143.3l.1 .1M174.8 143.3v1.4M174.9 144.5l.4 .1"/>
<path d="M174.9 143.9l.6 .2M174.9 142.5v2M174.9 142.5v1.4M175 144.6v.2l-.2-.1M175.2 143.4l.5 .3-.1 .1M175.2 142.4l-.3 .1M175.2 144.6v.1M175.2 143.4h.1M175.2 143.4h.7M175.2 142h.1M175.2 142v1.4M175.5 142.8l1.5 .8"/>
<path d="M175.5 144.1v.2l-.6 .2M175.5 144.1v.1M175.6 143.8l-.7 .1M175.6 143.6v.2M175.6 142.9l.4 .4-.1 .1M175.6 142.9h.1M175.7 141.3a.62 .62 0 0 1 .9-.4 .62 .62 0 0 1 .1 1 1 1 0 0 1-1.3 .8 1.19 1.19 0 0 1 .3-1.4zM175.7 142.9h-.1M175.9 143.2v.2M176 143.1v1.1M176.6 140.9l.5 .3M176.7 156.1v.6"/>
<path d="M176.7 156.7l-5.5 .3M176.7 156.1l-4.5 .1M176.9 153.2l.4 3.1-.6 .4M177.2 155.7l-.5 .4M177.4 159.2v-2a1.03 1.03 0 0 1 1.8 0v2M177.5 158.9a1.12 1.12 0 0 1 1.7 .3 1.05 1.05 0 0 1-1.8 0zM177.7 159.6l.2 1.7h1.8M178.3 143.8a.93 .93 0 0 1 1.1-.1 .93 .93 0 0 1 .4 .9M178.3 143.8l-13.6 7.8M178.3 143.8l1.5 .8M178.7 153.1l.4 3.1M178.8 153.1l.3 2.5"/>
<path d="M179.1 156.2l.7 .4M179.1 155.6l.7 .3M179.1 155.6v.6M179.4 158l.3 2M179.7 160v1.3M179.8 155.9v.7M179.8 147.6a13.8 13.8 0 0 0-10.7 3.1 5.1 5.1 0 0 0-1.7 3.7M179.8 148.2a14.7 14.7 0 0 0-10.8 3 4.4 4.4 0 0 0-1.6 3.2M179.8 144.6v4.2M179.8 148.8l10.9 6.3 2-1.2M179.9 142.7l1.2 .7M180.6 144.2a1.39 1.39 0 0 0-.7-1.5 1.39 1.39 0 0 0-1.6 .2l-13.6 7.8a5 5 0 0 0-2.3 4v3.3l-4.5 2.6v-3.3"/>
<path d="M180.6 144.2l.5 .3M181.9 147.6l-2.1 1.2M181.9 147.6l10.8 6.3M182 153.7a4.3 4.3 0 0 1 2.3 2M183.8 151.1a16.8 16.8 0 0 0-14 1.5 4.8 4.8 0 0 0-2.4 3.9M184.2 157.5a5.7 5.7 0 0 1-4.5 2.5M184.3 155.7l1 .7M184.3 155.7l-4.5 .2M185.3 156.4l.2 1-5.5 .3-.7 .4 .4 3.2M185.3 156.4l-5.5 .2M187.7 153.3a4.6 4.6 0 0 1-.2 6.9 14.1 14.1 0 0 1-11.7 3 10 10 0 0 1-7.9-4.6l-.3-.9-.2-1.2M189.2 154.4v-.2v2.3"/>
<path d="M30.4 167l.9-.5 15.8-4.3a2.13 2.13 0 0 1 2.6 1.6 2.13 2.13 0 0 1-1.5 2.6l-15.8 4.3a2.16 2.16 0 0 1-2.5-1.1 2.16 2.16 0 0 1 .5-2.6zM31.3 168.1l.3-.2 13.1-3.5a.71 .71 0 0 1 .9 .5 .71 .71 0 0 1-.5 .8l-13.1 3.6a.71 .71 0 0 1-.8-.3 .71 .71 0 0 1 .1-.9zM38.6 166l-.3 1.6M39.5 168.7l-.9 5.6-1.4-.3 .8-4.9M41.4 168.2l2.7 .5M43.5 165.1l.2 .6M44.1 168.2h7.2v9.3h-7.2zM44.1 175.4l-7.1 4.1 7.1-2M44.5 162.9l-3.9-.6 1.1-6.3-1.4-.3-1.5 8.8M44.8 161.5l-.6 .5-.5 .8M45.6 167.1l-.2 1.1M47.3 163.7a.71 .71 0 0 1 0 1.2"/>
<path d="M47.6 170.4l-.5 .3M50.6 160h2.1M50.6 160h-5.8v2.9M50.6 160v8.2M51.3 175.4h1.4M52.7 160h4.6M52.7 175.4h.4M52.7 160v4.6M52.7 174.7v.7M57.7 173.7a6.2 6.2 0 0 0 7.2 1.6M57.9 164l1.3-.8 3 4.6 .9 .3 4.7-3.1 .3 .4 .7 1.1-4.7 3.1-.1 .9 3 4.7-.4 .2-1.2 .7-3-4.6-.9-.2-4.6 3-.5-.5-.5-1 4.6-3 .2-1-3-4.6zM58.2 165.1a6.1 6.1 0 0 0-1.5 7.1"/>
<path d="M59.8 164.1a6.2 6.2 0 0 1 7.2 1.5M67.4 160h4.6M67.9 167.1a6.1 6.1 0 0 1-1.5 7.2M71.6 175.4h.4M72 160h2.1M72 175.4h2.1M72 160v4.6M72 174.7v.7M74.1 160v15.4M74.1 160h8.6M74.1 175.4h8.6M82.7 160h2.1"/>
<path d="M82.7 175.4h2.1M82.7 160v15.4M84.8 160h4.6M84.8 175.4h.4M84.8 160v4.6M84.8 174.7v.7M89.3 166.4a6.2 6.2 0 0 0 .5 7.3M89.5 164.5l.2-.2 4.2 3.7 .9-.1 3.6-4.2 1.3 1 .1 .2-3.6 4.2v.9l4.2 3.6-.8 1.1-.4 .3-4.1-3.6h-1l-3.6 4.2-1.4-1.2 3.6-4.2v-.9l-4.2-3.6zM97.8 164.5a6.2 6.2 0 0 0-7.3 .5M98.5 174.3a6.1 6.1 0 0 1-7.3 .6M99.1 165.7a6.1 6.1 0 0 1 .6 7.3M99.5 160h4.6"/>
<path d="M103.7 175.4h.4M104.1 160h2.2M104.1 175.4h2.2M104.1 160v4.6M104.1 174.7v.7M106.3 160v15.4M106.3 160h2.8v15.4h-2.8M130.1 174l5.2 4.2M131.3 173.5l-1.2 .5M131.3 173.5l3.7 3M135.3 178.1l-3.9 4M136.4 173.9l2 1.1"/>
<path d="M136.4 168l3.3 1.9M136.8 179.4l.3 .2-3.2 3.3M137.3 174.4l-2.3 1v1.1M137.7 163.3l2.1 1.2M138.2 169l-1.9 .9M139 164l-2.7 1.2v4.7M139.2 169.6l-2.1 .9-.8-.6M139.4 166.3l-3 1.7M139.4 166.3l.5 .3M139.4 165.1v1.2M139.4 165.1l.9 .5M139.4 165.1l-3 1.8v1.1"/>
<path d="M139.6 175a2.87 2.87 0 0 1 3.9 .3v.6l-.2 .3-8.2 8.3a2.87 2.87 0 0 1-3.9-.3v-.6l.2-.4M139.6 173.8a2.87 2.87 0 0 1 3.9 .3l.1 1.5M139.6 175l-8.2 8.2M139.6 173.8v1.2M139.6 173.8l-1.3 1.4-3.3 1.3M139.6 176.7a.42 .42 0 0 1 0 .5 .42 .42 0 0 1-.5 .1h-.2M140.4 167.4v4.2M140.4 171.6l-4 2.3M140.4 171.6l5.9 3.3M140.4 167.4l4.4 2.5M140.7 177.3a.67 .67 0 0 0-.5-.7 .67 .67 0 0 0-.8 .2l-6.8 6.9a.5 .5 0 0 0 .2 .5 .5 .5 0 0 0 .6 .1l.5-.3M140.7 177.3l-6.8 6.7"/>
<path d="M140.7 176.8v.5M140.8 175.4a.81 .81 0 0 1 1.4 .3 .79 .79 0 0 1-.8 .3 .79 .79 0 0 1-.6-.5zM140.9 164v.5M141.1 164.5a3.9 3.9 0 0 0-3.6 1.5l-.1 .3M141.7 179.3l6.6 3.8 5-2.9M141.7 177.9v1.4M142 164.7a3.2 3.2 0 0 0-1.6 2.7M142 164.7l2.7 1.7M142.1 179.5v2.7M142.6 176.9v.1M144.7 168.9a6.3 6.3 0 0 0 3.9 5.4 16 16 0 0 0 15.3-.8 5.7 5.7 0 0 0 2.6-4.6M144.7 166.8v2.1"/>
<path d="M145.6 178.8a.8 .8 0 0 1 1.3 .3 .94 .94 0 0 1-1.4-.1zM146.8 174.6v1.8M146.8 174.6l5 2.9v-2.1M146.8 176.4l6.5 3.8M146.8 176.4l-5.1 2.9M146.8 174.6l-4.2 2.4M147.5 167.3a13.5 13.5 0 0 1 11.4-2.3 7.8 7.8 0 0 1 6 4 4 4 0 0 1-2 4.6 14.6 14.6 0 0 1-14.5 0 3.8 3.8 0 0 1-1.5-5.6zM148.7 168a11.1 11.1 0 0 1 10.3-2 5.5 5.5 0 0 1 4.4 3.8 4.1 4.1 0 0 1-2.9 3.8 12.1 12.1 0 0 1-11.2-.8 3 3 0 0 1-.6-4.8zM148.8 168.3l-.4 1 5.5 .6 .5 .5-1.2 3.1M148.8 168.3l5.4 .6M149.5 169.4a4.6 4.6 0 0 0 4 2.9M149.8 167.7l-1 .6"/>
<path d="M149.8 167.7l4.4 .5M151.3 175.3v1.9M151.9 166.1l-1.3 .7-.8 .9M153.3 175.7v4.5M153.5 172.3l-.3 1.2M154.2 170.3l-.7 2M154.2 168.2v.7M154.7 170.8v-1.2a1.03 1.03 0 0 1 1.8 0v1.2M154.8 170.6a1.09 1.09 0 0 1 1.7 .3 1.05 1.05 0 0 1-1.8-.1zM155 168.6l-.8 .3M155 167.9l-.8 .3M155 167.9v.7"/>
<path d="M155.9 171.4l-.9 2.3-1.8-.2M155.9 165.6l-.9 2.3M156.2 165.6l-1.2 3M157 168.3l.3 .3M157.1 160.6a14.3 14.3 0 0 0-11.2 3.3 4.5 4.5 0 0 0-1.2 2.9M157.1 161.9l10.9 6.3 6-3.5M157.3 169.3l5.4 .7M157.3 168.6l4.4 .6M157.3 168.6v.7M157.9 165.8l-1.1 3 .5 .5M158.9 162.9a16.2 16.2 0 0 0-12.2 2.4 4.9 4.9 0 0 0-2 3.6M159.3 166.1a3.4 3.4 0 0 1 2.4 3.1"/>
<path d="M160.8 170.8a7.9 7.9 0 0 1-5.3 1.7M161.7 169.2l1 .8M162.7 170l-.4 1-5.3-.7-.5 .2M166 167l.3 .7 .2 1.2M166.5 167.3v1.6M174 162.8v1.9M131.4 182.1l-.3 .5v1.2M131.4 182.1v1.1M133.9 182.9l-.7 .2M133.9 182.9v1.1M138.7 180.9l2.2 1.8 1.2-.5M139.5 180.1l2.6 2.1"/>
<path d="M144.6 180.9v4.1M146.1 181.8l-1.5 3.2M147.2 182.4l-2.6 2.6"/>
<circle cx="43.1" cy="37.9" r=".71"/>
<circle cx="100.2" cy="37.5" r="1.08"/>
<circle cx="100.2" cy="46.5" r="1.08"/>
<circle cx="43.1" cy="70.5" r=".71"/>
<circle cx="100.2" cy="70.9" r="1.08"/>
<circle cx="100.2" cy="61.9" r="1.08"/>
<circle cx="43" cy="165.6" r=".72"/>
<circle cx="47.7" cy="171.1" r=".72"/>
<circle cx="47.7" cy="164.3" r=".71"/>
<circle cx="62.3" cy="169.7" r="9.5"/>
<circle cx="62.3" cy="169.7" r="7.9"/>
<circle cx="62.3" cy="169.7" r=".9"/>
<circle cx="62.3" cy="169.7" r="10.9"/>
<circle cx="94.4" cy="169.7" r="7.9"/>
<circle cx="94.5" cy="169.7" r="9.5"/>
<circle cx="94.5" cy="169.7" r="10.9"/>
<circle cx="94.5" cy="169.7" r=".9"/>
</g>
<text font-size="6.9" x="85.5" y="274.9">Company Logo</text>
<text font-size="6.7" x="59.2" y="280.5">A4</text>
<g font-size="4.8">
<text x="28.7" y="9.2">1</text>
<text x="78.7" y="9.2">2</text>
<text x="128.7" y="9.2">3</text>
<text x="178.7" y="9.2">4</text>
<text x="200.9" y="22.2">A</text>
<text x="200.9" y="72.2">B</text>
<text x="200.8" y="122.2">C</text>
<text x="200.8" y="172.2">D</text>
<text x="200.9" y="222.2">E</text>
<text x="201.1" y="272.2">F</text>
</g>
<g font-size="4.7">
<text x="121.8" y="56.4" transform="rotate(-90 121.8 56.4)">40</text>
<text x="72" y="93.9">50.32</text>
<text x="42.8" y="119.3">&lt;MOD-DIAM&gt;15.24</text>
<text x="122.1" y="168.8" transform="rotate(-90 122.1 168.8)">18.15</text>
</g>
<text font-size="3.5" x="32.8" y="270.2">Kg</text>
<g font-size="3.4">
<text x="47.7" y="262.3">1:10</text>
<text x="81.8" y="262.2">Company Confidential</text>
<text x="176.2" y="281.9">1 of 1</text>
</g>
<g font-size="2.5">
<text x="21.1" y="232.3">Material:</text>
<text x="81.2" y="232.8">This drawing and any information or</text>
<text x="138.3" y="233">Description:</text>
<text x="81.2" y="235.2">descriptive material set out on it</text>
<text x="81.2" y="237.7">are the confidential and copyright property</text>
<text x="21.1" y="241.7">Finish:</text>
<text x="81.2" y="240.2">of Company Name. © and MUST NOT BE</text>
<text x="81.2" y="242.7">DISCLOSED, COPIED, LOANED in whole or part</text>
<text x="81.2" y="245.1">or used for any purpose without the</text>
<text x="21.4" y="249.8">Unless Otherwise Stated:</text>
<text x="81.2" y="247.6">written permission of Company Name.</text>
<text x="138.3" y="248.5">Drawn by:</text>
<text x="169.7" y="248.5">Drawn Date:</text>
<text x="21.4" y="252.3">Linear Tol.:</text>
<text x="21.4" y="254.7">Surface Finish: 0.8µm</text>
<text x="21.4" y="257.2">All Dimensions: mm</text>
<text x="36.1" y="252.3">0.2, Angular Tol.: 0</text>
<text x="58" y="252.3">15'</text>
<text x="81.4" y="252.9">Document Type:</text>
<text x="138.4" y="257.2">Checked/Approved by:</text>
<text x="169.7" y="257.2">Checked/Approved Date:</text>
<text x="21.4" y="260.6">Drawing Scale:</text>
<text x="21.4" y="266.2">Approx Weight:</text>
<text x="45.4" y="269.5">Accordance With: BS8888</text>
<text x="48.3" y="266.7">Drawing Produced In</text>
<text x="81.8" y="266.2">Legal Owner:</text>
<text x="138.6" y="266.2">Part Number:</text>
<text x="21.4" y="274.1">Projection Method:</text>
<text x="51.3" y="274">Sheet Size:</text>
<text x="138.6" y="274.9">Drawing Number:</text>
<text x="174.9" y="274.9">Sheet:</text>
<text x="189.4" y="274.9">Revision:</text>
<text x="26.8" y="276.9">THIRD ANGLE</text>
<text x="86.2" y="280.6">Company Name, Address and Tel. No</text>
<text x="86.2" y="283">e-mail address</text>
</g>
</svg>
